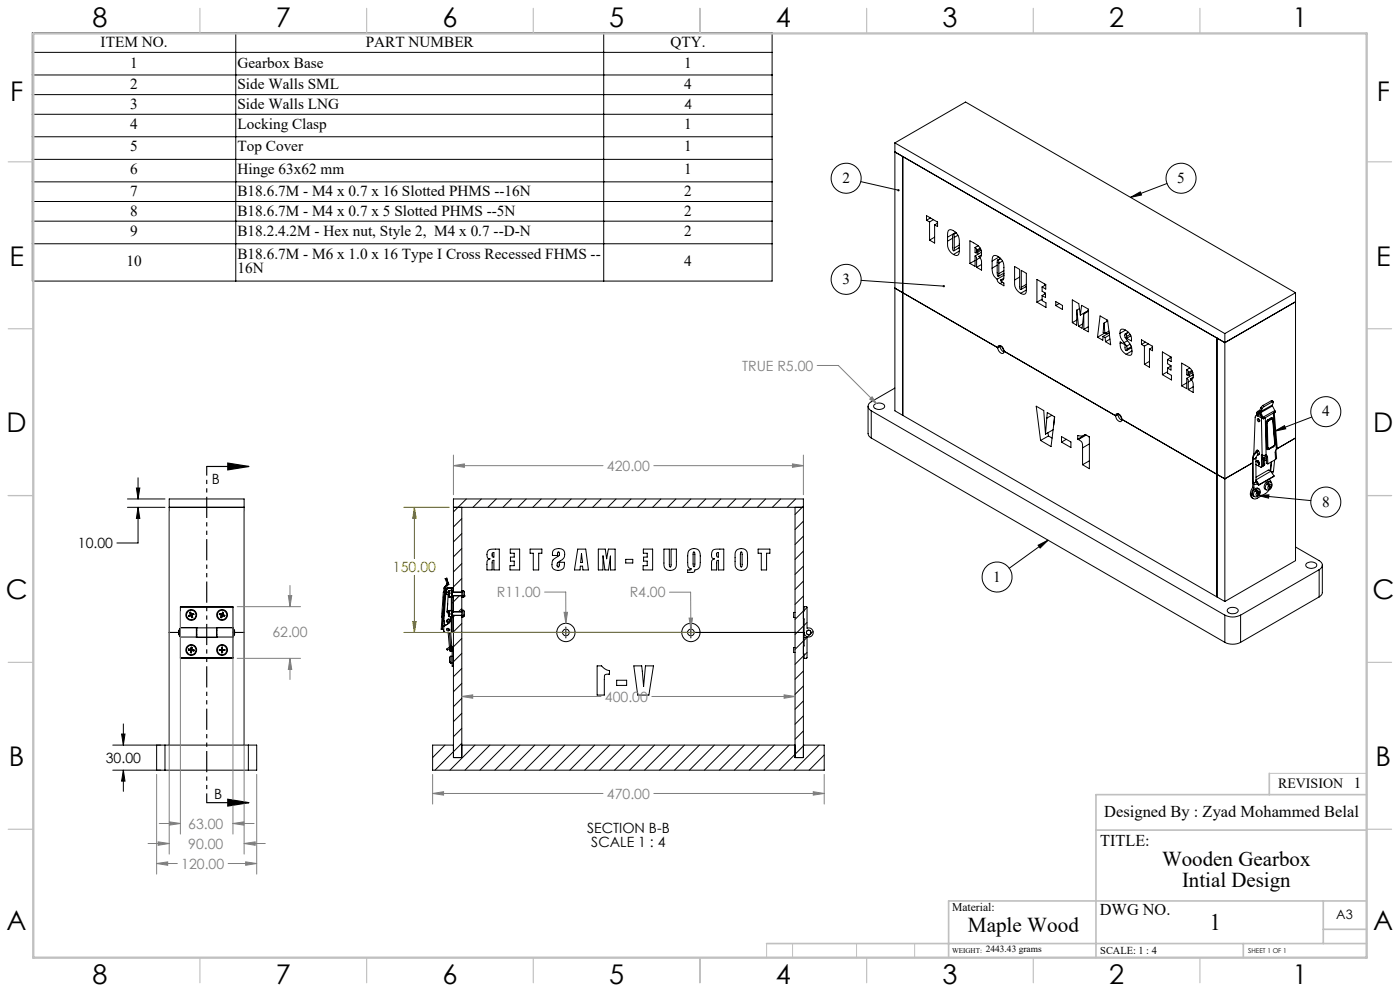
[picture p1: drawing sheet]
<svg xmlns="http://www.w3.org/2000/svg" width="420mm" height="297mm" viewBox="0 0 420 297" stroke-linecap="round" stroke-linejoin="round" font-family="sans-serif">
<g fill="none" stroke="#000" stroke-width=".3">
<path d="M9.7 9.8h221.9v74.4h-221.9zM9.7 15.7h221.9M70.7 9.8v74.4M181.1 9.8v74.4M9.7 22.5h221.9M9.7 28.4h221.9M9.7 34.3h221.9M9.7 41h221.9M9.7 47.8h221.9M9.7 54.5h221.9M258.2 54.4l11.3 2.6M268.5 42.8v80.3l99 57.2"/>
<path d="M268.5 42.8l99 57.2M268.5 42.8l21.2-12.2 99 57.1M339.2 59.2l2.9-1.7 .3 1zM350.1 55l-10.9 4.2M9.7 60.4h221.9M9.7 66.3h221.9M9.7 73.1h221.9M278 66l.9 .5M278 66v-1.4l3.3 2v1.3l-.9-.5M278.9 66.5v5.5M279.1 65.3l-1.1 .7M280 65.8l-1.1 .7"/>
<path d="M280.4 67.4v5.4l-1.5-.8M280.4 71.1l-1.5 .9M281.2 66.5v.4M281.3 66.9l-.9 .5M284.3 71.1a2.39 2.39 0 0 1 .5-2.2 3.3 3.3 0 0 1 3 4.2v1.2a2.42 2.42 0 0 1-.5 2.2l-1.3-.2M284.3 72.3a3.8 3.8 0 0 0 1.7 4M284.3 71.1v1.2M285.8 71.4l-1.5 .9M286 70.3l.3 .9M286 70.3l-.1-.1-.1 .7v3.7l.3 .6 .2-.9M286.3 71.2v3.1M286.6 69.7l-2.3 1.4"/>
<path d="M286.6 69.6v.2M286.8 69.7l-.9 .5M286.8 69.8l-.8 .5M287.4 70.5l-1.1 .7M287.7 74.3l.1 .2M287.8 74.2l-1.6 1M287.8 75.2l-1.8 1.1M287.8 73.4l-1.5 .9M292.5 76.7l.4 .4 .1 .7M292.5 74.2l.5 .8M292.5 74.2v1.5h.4l.1-.4M292.5 76.7v3.1l-1.5-.9"/>
<path d="M292.5 78.1l-1.5 .8M293 75v.3M293 77.8v2.3M293.3 73.6v.1M293.3 75.6v.6M293.4 73.7l-.9 .5M293.6 76.9l.8 1.2 .1 2.9-1.5-.9M293.6 76.9l.6 .1a3.2 3.2 0 0 0-2.1-4.2l-1.1-.6v6.7M294 77.3l-1 .5M294.1 74.4l-1.1 .6M294.2 74.6l-1.2 .7M294.3 75l-1.4 .8"/>
<path d="M294.4 76.4l-.8 .5M294.4 75.6l-1.9 1.1M294.5 79.3l-1.5 .8M297.6 78.2a1.23 1.23 0 0 1 .9-1.7 3.4 3.4 0 0 1 2.7 3.7l-.2 3.6-.8 .1M297.6 78.2v2.2M299.2 79.5l-1.6 .9M299.4 78l.2 .9M299.4 78h-.2v3.8v.7l.3 .3 .1-.8M299.6 78.9v3.1M299.7 77l-2.1 1.2M300 77.3v.2M300.1 77.5l-.8 .5"/>
<path d="M300.2 77.5l-.8 .5M300.7 78.2l-1.1 .7M258.3 84l24.8 1.8M268.5 86.4l30.8 17.8M297.6 80.4v.5a3.3 3.3 0 0 0 1.6 2.8M299.2 83.7l.2 .8 .6 .5M300.2 83.9l.1 .4 .9 .5v.9l-1.2-.7M300.7 84.6l-.7 .4M301.1 81.9l.1 .2M301.1 83.4l-.9 .5M301.2 81.9l-1.7 .9M301.2 82.5l-2 1.2"/>
<path d="M301.2 81.1l-1.6 .9M304.4 83.9v-4l1.5 .8v5.6l.3 .5 .2-.7M304.4 83.9v.7a3.4 3.4 0 0 0 1.8 3.3M305.9 83l-1.5 .9M306.4 86.1v-5.1l1.5 .9v4.6a1.21 1.21 0 0 1-.8 1.7l-.9-.3M307.8 85.9l.1 .2M307.9 85.8l-1.6 1M307.9 86.9l-1.7 1M307.9 85.2l-1.5 .9M312.6 88.6v1.5l1.2 .7v1.3l-2.7-1.5M312.6 86v1.3l1.1 .6v1.3l-1.1-.6M312.6 86l1.1 .6v-1.3l-2.6-1.6v6.9"/>
<path d="M312.6 89.7l-1.5 .9M313.4 85.1v.4M313.4 87.8v.3M313.7 88l-1.1 .6M313.7 85.4l-1.1 .6M316.7 90.4l2 1.1v1.2l-2-1.1zM317.7 91l-1 .6M323 93v4.5l-1.3-.8M323 93l.6 4.8M323 95.9l-1.3 .8M323.8 92.5l-.8 .5M324.1 94.4l-.5-3.4-1.9-1.1v6.8"/>
<path d="M324.1 94.4l.4-2.9 2 1.1v6.8l-1.3-.7M324.8 97.1l-1.2 .7M325.1 94.1l-.5 4.3-1-.6M325.1 94.1l.1 4.6M325.6 93.6v.2M326.5 92.8v.3l-2.4 1.3M326.5 97.9l-1.3 .8M326.5 93.3l-1.4 .8M331.2 96.8l.3 3.1M331.2 96.8l-.3 2.8 .6 .3M331.3 99.9l-2.1 1.2M331.8 99.8l.4 .2"/>
<path d="M332.1 95.9l-.1 .5M332.3 96.2l-1.1 .6M332.7 99.2l-1.2 .7M332.8 99.8l-1.9 1M336 99.9a3.7 3.7 0 0 0 1.2 2.8M337.6 99l-1.6 .9M337.7 99l-1.2-.4-.3 .2-.2 1.1M337.7 99a3.1 3.1 0 0 1 1.7 3.2l-1.4-.8M338.5 99.6l-1 .5M338.6 99.6l-.9 .5M367.5 100v80.3M388.7 90.4l-21.2 12.3"/>
<path d="M388.7 87.7v80.3l-21.2 12.3M388.7 87.7l-21.2 12.3M268.5 116.3l-7.1 4.1a1.44 1.44 0 0 0-1 1.4 1.44 1.44 0 0 0 1 1.3M299.3 104.2a1.47 1.47 0 0 0 1.7 1.6l.2-.5M299.3 104.2l.1-.3a.83 .83 0 0 1 .8-.3 .83 .83 0 0 1 .6 .6l.4 1.1M300 103.8l.4 1.1 .8 .6M300 103.8l-.7 .4M300.1 103.6l-.1 .2M300.5 103.8l.7 1.3M301.2 105.3l33.5 19.3M329.2 101.1l.8-6.4 2.3 1.3 .9 7.3-1.6-.9M330.9 100.8l-.1 1.1-1.6-.8"/>
<path d="M330.9 100.8l.6 .4M331.5 101.2l.1 1.2M332.8 100.4l-1.3 .8M333 101.6l-1.4 .8M336.1 102.9v-.4l1.4 .8 .1 1.5 .4 .3 .1-.5M336.1 102.9a3.2 3.2 0 0 0 1.8 3.3M336.4 102.7l-.3 .2M337.2 102.7l.8 1M337.7 100.1h-.1a1.08 1.08 0 0 0 .4 1.6 4 4 0 0 1 1.3 4.7h-.8l-.6-.2M337.7 100.1l.3 .7M338 103.7l.1 .9M338 100.8v.6"/>
<path d="M338.2 102.1l-1 .6M339 103.1l-1 .6M339.1 100.2l-1.1 .6M339.3 100.6l-1.3 .8M339.4 103.9l-1.3 .7M339.4 104.2l.1 .1M339.5 104.2l-1.5 .9M339.6 105.2l-1.7 1M342.4 103.2l.9 .5M342.4 103.2v-1.4l3.4 2v1.3l-1-.5M343.3 103.7v5.5M343.6 102.5l-1.2 .7"/>
<path d="M344.5 103l-1.2 .7M344.8 104.6v5.5l-1.5-.9M344.8 108.3l-1.5 .9M345.7 103.7v.4M345.8 104.1l-1 .5M350.3 110.3v1.5l1.1 .7v1.4l-2.7-1.6M350.3 107.7v1.3l1 .6v1.3l-1-.6M350.3 107.7l1.1 .7v-1.4l-2.7-1.5v6.8M350.3 111.4l-1.6 .9M351.1 106.9v.3M351.1 109.5v.3M351.3 109.7l-1 .6"/>
<path d="M351.4 107.1l-1.1 .6M356 113.4l.4 .4 .1 .7M356 110.8v1.5l.4 .1 .1-.4M356 110.8l.5 .8M356 113.4v3.1l-1.5-.9M356 114.8l-1.5 .8M356.5 111.6v.4M356.5 114.5v2.3M356.8 110.2v.1M356.8 112.2v.7M356.9 110.3l-.9 .5M357.1 113.5l.8 1.3 .1 2.8-1.5-.8"/>
<path d="M357.1 113.5l.6 .2a3.1 3.1 0 0 0-2.1-4.2l-1.1-.7v6.8M357.5 113.9l-1 .6M357.6 111l-1.1 .6M357.7 111.3l-1.2 .7M357.9 111.7l-1.5 .8M357.9 113.1l-.8 .4M357.9 112.3l-1.9 1.1M358 116l-1.5 .8M367.5 102.7l-2.4-1.4v77.6M367.5 102.7l-99-57.2 2.3 1.4v77.6M260.4 121.7v8.2a1.59 1.59 0 0 0 1 1.4M261.4 123.1l106.1 61.3"/>
<path d="M261.4 123.1v8.2M261.4 131.3l106.1 61.2M262.4 121.2a2.13 2.13 0 0 1 3 .5 1.84 1.84 0 0 1-2.8 .7 .71 .71 0 0 1-.2-1.2zM313.7 130.1l-.6-7.1-2.2-1.3 1.3 10.3M314 125.3l-.3 4.8M314 125.3l.2-1.7 2.2 1.4-1.1 8.8-3.1-1.8M314.4 129.7l.1 1M314.5 130.7l-2.3 1.3M314.5 130.7l1.1 .6M315.6 124.5l-1.6 .8M315.9 128.8l-2.2 1.3M316.3 124.9l-.2 2.4"/>
<path d="M318.5 130.8l2.8 1.7v1.6l-2.8-1.6zM319.9 131.7l-1.4 .8M323.3 131.6v-1.1a1.99 1.99 0 0 0 2.2-.3l1.3 .7v9.6l-2-1.2M323.3 131.6l.2 .1M323.5 131.7a2.02 2.02 0 0 1 1.3 2.5M324.8 134.2v5.1M325.6 130.2l-.4 .3M325.6 130.3l-2.3 1.3M325.9 130.4l-2.4 1.3M326.5 130.8l.3 .2M326.8 138.1l-2 1.2M326.8 133l-2 1.2"/>
<path d="M334.7 124.6a1.48 1.48 0 0 0 1.7 1.6l.2-.5M334.7 124.6a.65 .65 0 0 1 .5-.7 .65 .65 0 0 1 .7 .4l.5 .7 .2 .7M335.4 124.2l.4 1.1 .8 .6M335.4 124.2l-.7 .4M335.4 124v.2M335.8 124.2l.8 1.2M336.6 125.7l30.9 17.8 8.3-4.8M375.8 137.2l.1 .2M375.8 137.2h.1M375.8 137.2v7.1M375.9 137.4h.1M375.9 137.4l.6 .1 .3-.3v7.1"/>
<path d="M375.9 137.4l.1 7.1M376.8 135.5l-.7 .7-.3 1M376.8 135.5l.2 .1M376.8 135.5v-.4a.68 .68 0 0 1 .9 .3 .68 .68 0 0 1-.2 .9M377 123.7v.8M377 135.6a2.42 2.42 0 0 0-1.1 1.8M377 135.6l.4 .6M377.1 124.5l-.3 .1M377.2 134.9v.4M377.2 124.6a.45 .45 0 0 0-.5 0 .45 .45 0 0 0-.1 .5l-.5 11.1M377.2 123.4a.33 .33 0 0 0-.2 .3 .33 .33 0 0 0 .2 .3M377.2 124.6l1.2 .6"/>
<path d="M377.2 124l1 .6M377.2 123.4l.4 .2M377.2 124v.4M377.3 134.9v.3M377.3 136.4l-.4 .4a.65 .65 0 0 1-1 .6M377.3 139.5l.9 .5 .3-.2M377.4 138.7l.2 .4-.1 .4-.7-.4M377.4 138.1l-.4 .1M377.4 138.1l.4 .6M377.4 138.1v.1M377.4 136.2l-.1 .2M377.4 123.3l.4 .2"/>
<path d="M377.4 123.3l-.2 .1M377.4 123.3h.1M377.5 138.2l-.2 .1M377.5 135.1l-.7 .4M377.5 124.5l-.3 .1M377.5 125.5l-.3 .1 .3 .8M377.5 125.5l.4 .6-.1 .3h-.3M377.5 125.5l.4 .7M377.6 123.6v.3M377.6 123.9l-.4 .1M377.6 123.9l.6 .3M377.6 138.5l.2 .5-.4 .5"/>
<path d="M377.6 138.5l-.3-.3-.5 .2 .6 .3M377.6 138.5l-.2 .2M377.7 138.5h-.1M377.8 123.5l-.2 .1M377.8 123.5h.1M377.8 136.1h.1M377.8 136.1l-.5 .3M377.9 123.4l-.1 .1M377.9 135.9l-.5 .3M377.9 126.2l-.4 .2M377.9 123l.1 .7M377.9 123l.3 .3"/>
<path d="M377.9 123l-.5 .3M378 123.7l.6 1.4M378.2 123.3v.3M378.2 124.6l.3 .4M378.2 123.6l.7 1.5M378.2 123.6l-.2 .1M378.3 122.2l.3 .3M378.3 122.2l-.4 .8M378.3 124.5l-.1 .1M378.4 125.2l.2 .1M378.4 125.2l.2 11.1M378.4 136.5l.1 3.3"/>
<path d="M378.6 125.1v.2M378.6 122.5l-.4 .8M378.6 125.1l-.2 .1M378.6 136.3l1 .1M378.6 136.3l-.2 .2M378.6 125.3l.4 .2M378.7 136.4l-.3 .1M378.8 136.9l.4 .4M378.8 136.4v3.2M378.8 137.4l.1 .1M378.8 139.6l-.4 .4M378.8 139.6l-.3 .2"/>
<path d="M378.9 125.1l.1 .4M378.9 137.5l.2 .4M378.9 125.1h-.3M378.9 121.5l-.6 .7M378.9 121.5l.3 .3M379 125.5l.6-.3 .2 11.1M379.1 137.9l-.1 1.4M379.2 121.8l-.6 .7M379.2 137.3l.2 .4M379.2 137.3l-.3 .2M379.4 139.1l-.6 .6 .2-.4M379.4 137.7l-.3 .2"/>
<path d="M379.4 139.1l-.4 .2M379.4 137.7v1.4M379.6 136.4v.5M379.6 136.5a.46 .46 0 0 1 .7 .4M379.6 136.4v.1M379.8 136.4l.1 .4M379.8 126.8h.1M379.8 126.8l.2 7.5M379.8 136.3l-.2 .1M379.8 136.3l-.2 .2M379.9 136.7l-.8 .5M379.9 136.8l.4 .1"/>
<path d="M379.9 136.8l.1 2 .4 .2M379.9 137.2l-.5 .3M379.9 137.8l-.5 .3M379.9 126.8l.2 7.5M380 134.3a.39 .39 0 0 0 .2 .4 .39 .39 0 0 0 .4 0M380.1 134.3h-.1M380.1 134.3h.1M380.1 134.3a.32 .32 0 0 0 .2 .3 .32 .32 0 0 0 .3 0M380.2 126.7l-.3 .1M380.2 126.7l.2 7.5M380.3 136.9l.1 2.1M380.4 125.8l-.5 .5-.1 .5"/>
<path d="M380.4 125.8v.1M380.4 134.2l.3 .2M380.4 134.2h.1M380.4 134.2l-.3 .1M380.4 125.9l-.4 .4-.1 .5M380.4 125.9l.1 .3M380.5 126.2l-.3 .5M380.6 134.6v.1M380.7 134.4l-.1 .2M381.3 125.3a.4 .4 0 0 1 .4-.1 .4 .4 0 0 1 .3 .4M381.3 125.3l.1 .1M381.3 138.5l-.2 2.6"/>
<path d="M381.3 125.3l-.9 .5M381.4 120.1l.3-.1 .3 .4M381.4 125.4l.1 .2M381.4 125.4h.4l.1 .3M381.4 120.1l.3 .3M381.4 120.1l-2.5 1.4M381.4 125.4l-1 .5M381.5 125.6l.3 .2M381.5 125.6l-1 .6M381.5 138.4l-.3 2.8M381.7 120.4h.4l-.4 1M381.7 121.4v.3"/>
<path d="M381.7 121.4l-3.5 1.9M381.7 120.4l-2.5 1.4M381.7 121.7l.7 1.3M381.7 121.7l-3.5 1.9M381.8 125.8l.6 7.3M381.9 125.7l-.1 .1M381.9 125.7l.6 7.2M382 125.6l-.1 .1M382 125.6l.6 7.2M382 133.9l-1.4 .8M382 133.8v.1M382 133.8l-1.4 .8"/>
<path d="M382.1 133.6l-.1 .2M382.1 133.6l-1.4 .8M382.3 123.7l.7 10.8M382.4 137.9l-.3 3.2M382.4 133.1l-.3 .5M382.4 129.2l2.9-1.6 .4 .9zM382.4 123l.2 .5M382.4 123l-3.5 2.1M382.5 132.9l-.1 .2M382.5 132.9h.1M382.5 132.9l-.1 .6-.4 .3M382.6 132.9l-.2 .6-.4 .4"/>
<path d="M382.6 132.8l-.1 .1M382.6 132.9h-.1M382.6 132.8v.1M382.6 123.5l-3.6 2M382.6 123.5l-.6 .3 .9 10.8M382.8 134.9l.2 2.4M383 137.3l-.3 .3M383 137.3l-.3 .2M383 134.5l-.1 .1M383 134.5h.1M383.1 134.5l-.5 1 .1 2.2-2.3 1.3M383.1 134.5l-.2 .1"/>
<path d="M388.7 131.3l-5.6 3.2M393.5 125l-11.1 4.2M38.2 152h11.3M38.2 149.5h11.3M40.9 146.3h1l-.5 3.2zM41.4 152l.5 3.4h-1zM41.4 152v10.7h-6.3M41.4 143.2v6.3M50.8 152h22.4M136 152h105M138.5 159.9l-2.5 2.5M138.5 155.4l-2.5 2.5"/>
<path d="M138.5 152v25M139.9 149.5l-3.9 3.9M144.4 149.5l-2.5 2.5M148.9 149.5l-2.5 2.5M153.4 149.5l-2.5 2.5M157.9 149.5l-2.5 2.5M162.3 149.5l-2.5 2.5M166.8 149.5l-2.4 2.5M171.3 149.5l-2.5 2.5M175.8 149.5l-2.5 2.5M180.3 149.5l-2.5 2.5M184.8 149.5l-2.5 2.5"/>
<path d="M189.3 149.5l-2.5 2.5M193.8 149.5l-2.5 2.5M198.3 149.5l-2.5 2.5M202.8 149.5l-2.5 2.5M207.3 149.5l-2.5 2.5M211.7 149.5l-2.5 2.5M216.3 149.5l-2.6 2.5M220.7 149.5l-2.5 2.5M225.2 149.5l-2.5 2.5M229.7 149.5l-2.5 2.5M234.2 149.5l-2.5 2.5M238.5 152v75h2.5v-77.5h-105v28"/>
<path d="M238.7 149.5l-2.5 2.5M241 151.7l-2.5 2.5M241 156.2l-2.5 2.5M375.1 148.1l.1 .7 .8 .6M375.1 148.1l.4 .2M375.8 144.3l.4 .7M375.8 146l-.5 1.1-.2 1M375.8 144.3l.2 .2M375.8 146l.4 .2M375.8 144.5v1.5M376 144.5l.2 .6M376.2 146.2l-.6 1-.1 1.1"/>
<path d="M376.2 145v1.2M376.8 144.3h.1M376.8 144.3l-.3 .3-.5-.1M376.8 143.9l1 1.3M376.8 144.5l.7 .9M376.9 146.8l.4 .4M376.9 146.8l-.3 .4 .4 .4M376.9 146.8l.7 1.5M377 147.6l-.2 .8 .6 .1M377 147.6l.4 .9M377.2 145l-.3 .2-.7-.2M377.3 147.2l.6 .2-.1 .8"/>
<path d="M377.3 147.2l.5 1M377.4 148.5l3.3-.2-.1 1zM377.4 148.5l15.9 1.5M377.4 148.5a.59 .59 0 0 1-.4 .5 .59 .59 0 0 1-.7-.2M377.6 146.5l.5 .7-.3 1.1M377.6 148.3l-.2 .3M377.6 146.5a1.43 1.43 0 0 0-1.6 .4 1.43 1.43 0 0 0-.1 1.7l.4 .2M377.6 146.5a1.56 1.56 0 0 0-1.3 2.3M377.8 148.2l-.2 .1M377.8 145.2l-.3 .2M380.1 144.4l.5-.2 .6 .3a1.56 1.56 0 0 0-1.3 2.3 1.22 1.22 0 0 1-.1-2.2zM380.5 144.8l.4 .4"/>
<path d="M380.5 144.8l-.3 .3 .3 .5M380.5 144.8l.7 1.5M380.5 145.6l-.1 .8 .6 .1M380.5 145.6l.5 .9M380.6 143.6h.1M380.6 143.6l.6 .5 .2 .5M380.7 143.6l.1 .1M380.7 146.8l-1.1 1.2-2.4 1.3a1.07 1.07 0 0 1-1.2 .1 1.07 1.07 0 0 1-.5-1.1M380.9 145.2l.5 .1-.1 .8M380.9 145.2l.4 .9M381 146.5a.62 .62 0 0 1-.5 .5 .62 .62 0 0 1-.6-.2M381.2 146.3l-.2 .2"/>
<path d="M381.2 144.5l.4 .7-.3 1.1M381.2 141.2l-.7-.3-3.7 2.1M381.2 141.2l1 1.5M381.2 141.2l-4.4 2.6M381.3 146.1l-.1 .2M382.1 141.1l-.4 .9M382.1 141.1l-.2 .2h-.7M382.2 142.7l-4.4 2.5M382.2 142.7l-4.7 2.7M133 177.5h.1M133 177.4v.1M133.1 177.4l-.7 11.2h.3"/>
<path d="M133.1 177.3l-.1 .1M133.1 177.3v.1M133.2 176.2h.1M133.3 178.6l-.4 .4M133.3 176l-.2 1.4M133.3 177.9h.1M133.3 176l-.1 .2M133.3 177.9h.2M133.3 177.9l-.4 6.5M133.3 176h.1M133.5 177.8l-.2 .1M133.5 177.8v.1"/>
<path d="M133.5 177.8h.1M133.5 177.9l-.5 6.5M133.6 173.5l.5 1.6M133.6 173.5h.1M133.6 176.4h.1M133.6 176.4h.2M133.6 176.4l-.1 1.4M133.6 176.3v.1M133.6 176.4l-.7 9.7M133.8 176.4h.1M133.8 176.4l-.6 9.7M133.9 173.3l.6 1.4"/>
<path d="M133.9 173.3h.1M133.9 173.3l-.3 .2M133.9 173.3l.5 1.4M134 173.5l-.3 .2M134 176.6h.1M134 176.6v1.5h.4l-.2 5.3M134.1 175.1h.1M134.1 175.1l-.8 .9M134.1 175v.1M134.4 176.2l-.4 .4M134.4 176.2h.1M134.4 176.2l-.6 .2"/>
<path d="M134.4 176.2h1M134.4 174.7v.5l-.8 1.2M134.4 174.7h.1M134.5 175.1h.1M134.5 174.7v.4M134.7 177.4l.1 .4M134.7 177.4v.9M134.7 178.3l.1 .4M134.7 178.3v.6M134.7 178.9h.9M134.7 177.2v.2M134.7 177.5h-.2v1h.2"/>
<path d="M134.7 177.1l-.3 .2 .1 .4-.1-.3M134.8 177.8l-.1 .5M134.8 177.1l-.1 .1M134.8 177.8h.8M134.8 177.1l-.1 .3M134.8 177.1h.8M134.8 178.7h.8M134.8 178.7l-.1 .2M135.4 176.2h.2M135.4 176.2h.1M135.4 176.2v.9M135.4 179v3.9"/>
<path d="M135.6 177.8v.5M135.6 177.1v.1M135.6 177.1v.3M135.6 178.7v.2M135.6 177.4v.4M135.6 177.4v.9M135.6 178.3v.4M135.6 178.3v.6M135.6 176.2h.4M135.6 176.2v.9M135.6 178.9v4.1M135.6 177.5h2.9"/>
<path d="M135.6 178.5h2.9M135.6 177.4h2.9M135.6 178.6h2.9M136 178.5v4.9M137.8 178.6l-2.2 2.2M138.5 173.4l-2.5 2.5M138.5 168.9l-2.5 2.5M138.5 164.4l-2.5 2.5M138.5 177v2M138.5 177h.4M138.5 179h.4M138.5 179v3.9"/>
<path d="M138.9 177l.4 .3v1.1M138.9 177v2M139.3 178.6l-.4 .4M139.3 178.4l-.2 .5 .2-.3M139.3 178.6h.1M139.3 178.4v.2M146.5 165l.9-.4h2.4v6.2h-1.6v-2.9l-.5 .1-.1 .4v2.4h-1.5v-2.1a1 1 0 0 1 .9-1.2h-.2a1.59 1.59 0 0 1-.3-2.5zM147.8 165.7l.4-.1v1.4l-.5-.2zM153.1 164.6h2.8v6.2h-2.9v-1.3h1.3v-1.3h-1.2v-1.2h1.2v-1.2h-1.2zM159 164.6h3.6v1.2h-1v5h-1.6v-5h-1zM166 164.9a1.94 1.94 0 0 1 2.1-.5 1.94 1.94 0 0 1 1.3 1.8 2.17 2.17 0 0 1-1.7 2.1 1.18 1.18 0 0 0-.4 1.6l.4-.2 .1-1.2h1.5a1.95 1.95 0 0 1-1.3 2.4 1.95 1.95 0 0 1-2.4-1.3 2.81 2.81 0 0 1 2-3l.3-.4-.3-.8-.3 .1v1h-1.6zM173.3 164.6h2.4l.8 6.2h-1.6l-.1-1.1h-.7l-.1 1.1h-1.7z"/>
<path d="M174.4 165.9l.4 2.7h-.6zM179.5 164.6h2.1l.4 2.9 .5-2.9h2v6.2h-1.3l-.1-4.2-.5 4.2h-1.1l-.6-4.2v4.2h-1.4zM187.7 167.6h2.1v1.1h-2.1zM193 164.6h2.8v6.2h-2.9v-1.3h1.3v-1.3h-1.1v-1.2h1.1v-1.2h-1.2zM199.2 164.6h1.6v4.6v.6l.3 .1 .2-.4v-4.9h1.6v3.7a1.95 1.95 0 0 1-1.6 2.7 1.95 1.95 0 0 1-2.1-2.3zM206.6 165.1a1.96 1.96 0 0 1 2.3-.6 1.96 1.96 0 0 1 1.2 2.1l-.1 2.4a1.57 1.57 0 0 1-1.5 1.8l-.3 .6-1.9 .2v-.8h.9l.2-.3a1.37 1.37 0 0 1-1.1-1.9v-2.5zM208 165.5l.4 .1 .1 .5v2.9l-.3 .9-.2-.2-.1-.7zM213.9 164.9l.7-.3h2.5v6.2h-1.6v-2.9l-.5 .3v2.6h-1.5v-2.7l.8-.6a.91 .91 0 0 1-.8-1.3zM215.1 165.7l.4-.1v1.4h-.2a.71 .71 0 0 1-.3-1.1zM221 164.8a1.91 1.91 0 0 1 2-.3 1.91 1.91 0 0 1 1.2 1.7l.1 2.5a1.89 1.89 0 0 1-1.6 2.3 1.89 1.89 0 0 1-2.2-1.8l.1-3.5zM222.2 165.5h.4v.6v3.5l-.2 .3-.2-.1-.1-.8zM227.4 164.6h3.6v1.2h-1v5h-1.6v-5h-1z"/>
<path d="M241 165.2l-2.5 2.5M241 174.2l-2.5 2.5M241 178.6l-2.5 2.5M241 169.7l-2.5 2.5M241 160.7l-2.5 2.5M311.4 163.4l3-1.5-2.4 2.3zM314.4 161.9l-11.6 8.4M388.7 163.9l7 4.1a1.44 1.44 0 0 1 1 1.4 1.44 1.44 0 0 1-1 1.3M392 168.8a2.17 2.17 0 0 1 3 .5 1.84 1.84 0 0 1-2.8 .8 .73 .73 0 0 1-.2-1.3zM395.7 170.7l-23.5 13.7M395.7 170.7v8.2M395.7 178.9l-23.5 13.6"/>
<path d="M396.7 169.4v8.1a1.59 1.59 0 0 1-1 1.4M50.8 189.5h2.8M53.7 188.9v1.3M53.7 190.2h.2M53.7 188.9h.2M54 189.6l.1 1.1M54 189.5v.1M54 188.6v2M54 189.5h.1M54 189.6h.1M54.1 182v-.2h15.8v.2M54.1 190.9v-2.7h4.8v2.7"/>
<path d="M54.1 188.4l-.1 1.1M54.1 197.1v.2h15.8v-.2M54.1 190.9h4.8M54.1 182h15.8M54.1 182v6.1l5 .1M54.1 190.9v6.2M54.1 197.1h15.8M56.6 194.8l.6 .1M56.6 194.8l.7 .1M56.6 184.5l.1 .2M56.6 194.5v.3M56.6 194.5l.7 .1"/>
<path d="M56.6 194.5l.7 .2M56.9 183.6l.3 .6M56.9 183.6l.4 .7M57.1 195.6h.3M57.2 183.5l.2 .6M57.2 183.5l-.3 .1M57.2 184.2l-.6 .3M57.2 184.2l.1 .1M57.2 183.5l.2 .7M57.2 194.9l-.1 .7M57.3 194.6v.1M57.3 194.9h-.1"/>
<path d="M57.3 194.9l-.2 .7M57.3 194.9h.1M57.3 184.5l-.6 .2M57.3 184.5l.3 .6M57.3 184.3v.1M57.3 194.7v.2M57.3 194.7h.2M57.3 184.4l-.6 .3M57.3 184.4v.1M57.3 184.4l.3 .7M57.4 194h.2M57.4 194l-.1 .6"/>
<path d="M57.4 194l-.1 .7M57.4 184.2l-.8 .3M57.4 184.2l.1 .1M57.4 194.9l.1 .1M57.4 194.9v.7M57.4 194.9l.8 .2M57.4 184.1v.1M57.5 194.7l.7 .1M57.5 184.3l.1 .1M57.5 184.3l.3 .7M57.5 184.3l-.2 .1M57.5 195l.7 .1"/>
<path d="M57.5 195l-.1 .6M57.5 194.7h.1M57.6 184.4l.2 .6M57.6 194l-.1 .7M57.6 194l-.2 .9M57.8 185l-.2 .1M58.1 183.9l.1 .2M58.1 183.9l-.7 .2M58.1 183.9l-.7 .3M58.2 184.1l-.6 .3M58.2 184.1l-.7 .2M58.2 194.8v.3"/>
<path d="M58.9 190.2h.2M58.9 188.9h.2M58.9 190.9h6.2M59.1 188.2v2.7h5.8v-2.7M59.1 188.2h5.8M64.9 190.2h.2M64.9 188.9h.2M65.1 190.9v-2.7h4.8v2.7M65.1 190.9h4.8M65.8 184.1l.7 .3M65.8 194.7v.3M65.8 194.7h.8"/>
<path d="M65.9 183.9l-.1 .2M65.9 183.9l.6 .2M65.9 183.9l.7 .3M66.2 185l.3 .1M66.5 184.4l-.3 .6M66.5 194v.7M66.5 194l.1 .7M66.5 194.7h-.7M66.5 194.9l-.7 .1M66.5 194.9v.7M66.5 194.7h.1M66.5 184.1l.1 .1"/>
<path d="M66.5 184.4h.1M66.5 184.4h.2M66.6 194.7h.1M66.6 194.9h.1M66.6 184.2l-.1 .2M66.6 184.2l.1 .1M66.6 194.9l-.8 .1M66.6 194.9h-.1M66.6 194.7v.2M66.6 194.9l-.1 .7M66.7 184.4l-.2 .7M66.7 184.4v.1"/>
<path d="M66.7 184.4l.6 .3M66.7 184.5l-.2 .6M66.7 184.5l.6 .2M66.7 184.3l.8 .1M66.7 184.3v.1M66.7 194.9h.1M66.7 194.9l.1 .7M66.7 194.7v.2M66.7 194.9h.8M66.7 194.7h.8M66.7 194v.7M66.7 194h-.2"/>
<path d="M66.7 194.7h.1M66.8 183.5l.2 .1M66.8 183.5l-.3 .6M66.8 183.5l-.2 .7M66.8 194.9v.7M66.8 195.6h-.3M66.8 184.2l.7 .2M66.8 184.2l-.1 .1M67 183.6l-.2 .6M67 183.6l-.3 .7M67.5 184.4l-.2 .3M67.5 194.7v.2"/>
<path d="M67.5 194.9h-.7M67.5 194.7h-.8M69.9 188.4l.1 1.1M69.9 182v6.1l-5 .1M69.9 190.9v6.2M69.9 189.5h.1M69.9 189.6h.1M70 189.6l-.1 1.1M70 189.5v.1M70 188.6v2M70.1 190.2h.2M70.1 188.9h.2"/>
<path d="M70.3 188.9v1.3M70.4 189.5h2.8M132.7 188.6h.1M132.8 188.1l-.4 .4M132.9 184.4l.1 .1M132.9 186.1l-.2 2.5M132.9 184.4h.1M132.9 186.1h.3M133 183.4l-.4 .4M133 184.5h.1M133 184.5l-.3 4.1M133 184.4v.1"/>
<path d="M133.1 187.7v1.4l.3 .4 2 .1M133.1 187.7h.1M133.2 189.2l.2 .3M133.2 186.1l.2 .1-.1 1.2M133.3 187.4l-.2 .3M133.3 187.4h.1M134 188.7a.39 .39 0 0 1 .4-.4 .39 .39 0 0 1 .4 .4M134 186l.1 .4 .4 .2M134 188.7v.1M134.2 186.2v.3M134.2 183.4l.3 .4M134.2 183.4h.1"/>
<path d="M134.2 186.2v.1M134.2 186.3l.4 .3M134.3 180.9l-.1 2.5M134.4 189.6l.4 4.4M134.5 186.6h.3l-.3 .1M134.5 186.6v.1M134.6 186.6h.1M134.6 189v.1M134.7 184.4l.1 .4M134.7 183.5l.1 .5M134.7 183.5v.9M134.7 183l.1 .1"/>
<path d="M134.7 183v.5M134.7 183.4h-.2v1h.2M134.7 183h.9M134.7 188.8h.1M134.7 188.7v.1M134.8 183.1l-.1 .4M134.8 184.8h.8M134.8 184l-.1 .4M134.8 184h.8M134.8 183.1h.8M134.8 189.6l.4 4.1M134.9 194.4v.5"/>
<path d="M134.9 198.1l.1 .5 .3 .1M134.9 198.1l.2 .5-.2-.3M134.9 186l-.5 .5M134.9 194.9l.4 .3M134.9 194.8l.4 .4M134.9 194.8h.1M134.9 186.2v.3M134.9 186.1a.37 .37 0 0 0-.4-.3 .37 .37 0 0 0-.3 .4M134.9 186.1a.37 .37 0 0 1-.3 .4 .37 .37 0 0 1-.4-.3M134.9 186.2l-.3 .4M134.9 186.2h.1M135.1 185.9a.57 .57 0 0 0-1-.2 .57 .57 0 0 0 .4 1"/>
<path d="M135.1 184.8a2.07 2.07 0 0 1-1.8 2.6M135.2 185.3l-.3 1.2-.7 .6-.9 .3M135.2 194.1v.3M135.2 189.6l.3 4.1M135.3 196.7l-.4 .3v1.1M135.3 194.1l-1.1 .7-.2-.3 1-.7a.64 .64 0 0 1 1 .5M135.3 194.1l.3 .1v5.5h.4M135.3 194.1h.2M135.3 196.7v2M135.3 198.7h.3M135.3 196.7h.3M135.4 184.8v4.8"/>
<path d="M135.4 194.4l-.5 .5M135.6 195l-.3 .2M135.6 189.5h.2M135.6 183.1v.4M135.6 184v.4M135.6 194.2v.5M135.6 194.8v.2M135.6 189.5l-.2 .1M135.6 184.4v.4M135.6 183.5v.5M135.6 183.5v.9M135.6 184.4v5.1"/>
<path d="M135.6 183v.1M135.6 183v.5M135.6 189.5h33.2M135.6 183.4h2.9M135.6 184.4h2.9M135.6 183.3h2.9M135.6 184.5h2.9M135.6 184.7v.1M135.9 194l-.3 .2M136 184.4v42.6h2.5v-42.1M136.4 184.5l-.8 .7M138.5 195.8l-2.9 2.9"/>
<path d="M138.5 191.3l-2.5 2.5M138.5 186.9l-2.7 2.6M138.5 182.4l-.9 .9M138.5 182.9v2M138.5 182.9h.4M138.5 184.9h.4M138.9 182.9l.4 .2v1.1M138.9 182.9v2M139.3 184.2l-.1 .5-.3 .2M139.3 184.2l-.2 .5 .2-.3M168.8 189.5a1.01 1.01 0 0 0 1 1.1 1.01 1.01 0 0 0 1-1.1M168.8 189.5a1.01 1.01 0 0 1 1-.9 1.01 1.01 0 0 1 1 .9"/>
<path d="M169.1 189.5h1.3M169.8 187.9v.4M169.8 188.9v1.3M169.8 190.8v.4M170.8 189.5h35.5M179.1 199.6h1.4a3.7 3.7 0 0 0 2.3 1.4v1l-.8 .1a.61 .61 0 0 0-.7 .8v5.4h-2.2zM190.1 199.6h2.4l.6 6.2 .5-6.2h2.4l-1.3 8.7h-3.4zM206.3 189.5a1.01 1.01 0 0 0 1 1.1 1.01 1.01 0 0 0 1-1.1M206.3 189.5a1.01 1.01 0 0 1 1-.9 1.01 1.01 0 0 1 1 .9M206.6 189.5h1.3M207.3 187.9v.4M207.3 188.9v1.3"/>
<path d="M207.3 190.8v.4M208.3 189.5h32.7M238.5 185.6l2.7-2.5v-1.3h.8l.1 6.5a1.37 1.37 0 0 1 1.8 .9 1.37 1.37 0 0 1-1.1 1.7 1.37 1.37 0 0 1-1.6-1.4M238.5 183.5h-.4v1.6h.4M238.5 194.1h-.4v1.4h.4M241 196.6l-2.5 2.5M241 192.1l-2.5 2.5M241 187.6l-2.5 2.5M241 185.5h.2v8.1h-.2M241.2 191.1h.9l-.9 .8M242.1 190.8l-.1 6.5h-.8v-1.3h-.2M242.1 182.1l-.9 .8"/>
<path d="M242.1 195.5l-.9 .9M242.1 186.5l-.9 .9M243.9 189.2l-1.6 1.7M367.5 184.4a5.2 5.2 0 0 0 4.7 0M367.5 192.5a5.2 5.2 0 0 0 4.7 0M367.5 184.4v8.1M368.4 182.5a2.2 2.2 0 0 1 3.1 .4 1.86 1.86 0 0 1-1.7 1 1.86 1.86 0 0 1-1.6-1zM372.2 184.4v8.1M36.5 220h1l-.5 3.3zM37 217v6.3M138.5 218.3l-2.5 2.5M138.5 213.8l-2.5 2.5"/>
<path d="M138.5 209.3l-2.5 2.5M138.5 204.8l-2.5 2.5M138.5 200.3l-2.5 2.5M185 203.9h3v1.5h-3zM241 205.6l-2.5 2.5M241 219.1l-2.5 2.5M241 214.6l-2.5 2.5M241 210.1l-2.5 2.5M241 201.1l-2.5 2.5M33.8 230.8h14.4M33.8 223.3h14.4M37 230.8l.5 3.3h-1z"/>
<path d="M37 230.8v6.4M49.5 223.3h-2.5v7.5h2.5M49.5 223.3v7.5M49.5 230.8h25M49.5 223.3h25M50.8 223.3v-73.8h22.4v73.8M74.5 223.3h2.5v7.5h-2.5M74.5 223.3v7.5M133.5 223.3l-3.7 3.7M136 223.3h-6.2v7.5h117.5v-7.5h-6.3M138.5 222.8l-8 8M138.5 223.3h100"/>
<path d="M142.5 223.3l-7.5 7.5M147 223.3l-7.5 7.5M151.5 223.3l-7.5 7.5M156 223.3l-7.6 7.5M160.4 223.3l-7.4 7.5M164.9 223.3l-7.5 7.5M169.4 223.3l-7.5 7.5M173.9 223.3l-7.5 7.5M178.4 223.3l-7.5 7.5M182.9 223.3l-7.5 7.5M187.4 223.3l-7.5 7.5M191.9 223.3l-7.5 7.5"/>
<path d="M196.4 223.3l-7.5 7.5M200.9 223.3l-7.5 7.5M205.4 223.3l-7.6 7.5M209.8 223.3l-7.4 7.5M214.3 223.3l-7.5 7.5M218.8 223.3l-7.5 7.5M223.3 223.3l-7.5 7.5M227.8 223.3l-7.5 7.5M232.3 223.3l-7.5 7.5M236.8 223.3l-7.5 7.5M241.3 223.3l-7.5 7.5M245.7 223.3l-7.4 7.5"/>
<path d="M247.3 226.3l-4.6 4.5M247.3 230.8h-.1"/>
<circle cx="253.8" cy="53.4" r="4.5"/>
<circle cx="354.3" cy="53.4" r="4.5"/>
<circle cx="253.8" cy="83.7" r="4.5"/>
<circle cx="397.7" cy="123.4" r="4.5"/>
<circle cx="397.7" cy="150.5" r="4.5"/>
<circle cx="299.1" cy="172.9" r="4.5"/>
<circle cx="57.4" cy="184.3" r="1.63"/>
<circle cx="57.4" cy="194.8" r="1.63"/>
<circle cx="57.4" cy="194.8" r="1.42"/>
<circle cx="57.4" cy="184.3" r="1.41"/>
<circle cx="66.6" cy="184.3" r="1.41"/>
<circle cx="66.6" cy="184.3" r="1.62"/>
<circle cx="66.6" cy="194.8" r="1.62"/>
<circle cx="66.6" cy="194.8" r="1.41"/>
<circle cx="134.4" cy="188.7" r=".35"/>
<circle cx="135.3" cy="194.8" r=".37"/>
<circle cx="169.8" cy="189.5" r="2.75"/>
<circle cx="207.3" cy="189.5" r="2.75"/>
<circle cx="242.6" cy="189.5" r=".69"/>
</g>
<path d="M62 139.8h12.7M68.3 138.8l6.4 1-6.4 1zM68.3 239.5l6.4 1.1-6.4 1zM62 240.6h12.7" fill="none" stroke="#000" stroke-width=".35"/>
<path d="M121.1 152h13.7M124.3 152l.5 3.4h-1zM124.3 152v15.4M124.3 172.4v17.1M121.1 189.5h87.4M123.8 186.3h1l-.5 3.2z" fill="none" stroke="#808000" stroke-width=".3"/>
<g fill="none" stroke="#808080" stroke-width=".3">
<path d="M245.1 109.5h6.4l11.4 11.4M261.6 118.9l1.3 2-2-1.3zM136 139.6l3.3-.6v1zM136 136.4v11.9M136 139.6h44.9M196.1 139.6h44.9M237.7 139l3.3 .6-3.3 .4zM241 136.4v11.9M50.8 153.3v102.7M73.2 153.3v102.7M86.5 178.5h1l-.5 3.3zM87 175.5v6.3"/>
<path d="M163.4 177.4h6.3l.1 9.4M200.8 177.5h6.4l.1 11.1M54.1 183.3v66.7M69.9 183.3v66.7M71.2 197.3h19M71.2 181.8h19M87 197.3l.5 3.3h-1zM87 197.3v6.4M169.2 183.5h1.1l-.5 3.3zM206.7 185.2h1.1l-.5 3.4zM138.5 208.7l3.3-.5v1.1zM138.5 208.7h41.8"/>
<path d="M195.5 208.7h43M235.2 208.2l3.3 .5-3.3 .6zM47 232.1v29.9M77 232.1v29.9M129.8 237.8l3.3-.5v1zM129.8 232.1v8.9M129.8 237.8h51.1M196.1 237.8h51.2M244 237.3l3.3 .5-3.3 .5zM247.3 232.1v8.9M44.4 252.8h6.4M47 258.8l3.3-.5v1z"/>
<path d="M47 258.8h6.2M47.4 252.3l3.4 .5-3.4 .5zM47.8 246.8h6.3M50.8 246.3l3.3 .5-3.3 .5zM68.4 258.8h8.6M69.9 246.8l3.3-.5v1zM69.9 246.8h6.3M73.2 252.8l3.4-.5v1zM73.2 252.8h6.4M73.7 258.3l3.3 .5-3.3 .5z"/>
</g>
<path d="M62 139.8v100.7" fill="none" stroke="#000" stroke-width=".35" stroke-dasharray="6.3 1.3 1.3 1.3 1.3 1.3" stroke-dashoffset="3.6" stroke-linecap="butt"/>
<path d="M380.8 231.8h29.2M230 282.8v4.2M237.8 282.8v4.2M257 282.8v4.2M274.4 282.8v4.2" fill="none" stroke="#c0c0c0" stroke-width=".3"/>
<g fill="none" stroke="#c0c0c0" stroke-width=".35">
<path d="M60 2.5v7.5M110 2.5v7.5M160 2.5v7.5M210 2.5v7.5M260 2.5v7.5M310 2.5v7.5M360 2.5v7.5M2.5 48.5h7.5M410 48.5h7.5M2.5 98.5h7.5M410 98.5h7.5M2.5 148.5h7.5"/>
<path d="M410 148.5h7.5M2.5 198.5h7.5M410 198.5h7.5M2.5 248.5h7.5M410 248.5h7.5M60 287v7.5M110 287v7.5M160 287v7.5M210 287v7.5M260 287v7.5M310 287v7.5M360 287v7.5"/>
</g>
<path d="M380.8 231.8v6.4M410 238.2h-81.2v48.8M328.8 248.8h81.2M397 270v12.8M397 278.5h13M410 270h-125.4v17M230 282.8h180M373 282.8v4.2" fill="none" stroke="#c0c0c0" stroke-width=".5"/>
<path d="M10 10h400v277h-400z" fill="none" stroke="#c0c0c0" stroke-width=".7"/>
<g fill="#000">
<path d="M339.2 59.2l2.9-1.7 .3 1zM382.4 129.2l2.9-1.6 .4 .9zM377.4 148.5l3.3-.2-.1 1zM311.4 163.4l3-1.5-2.4 2.3zM282.9 85.5a.35 .35 0 0 0 .1 .5 .35 .35 0 0 0 .5-.2h-.4h.4l-.1-.3zM269.3 56.8v.5h.5l.1-.2-.4-.1 .4 .1-.1-.3zM37 230.8l.5 3.3h-1zM36.5 220h1l-.5 3.3zM41.4 152l.5 3.4h-1zM40.9 146.3h1l-.5 3.2z"/>
<path d="M68.3 138.8l6.4 1-6.4 1zM68.3 239.5l6.4 1.1-6.4 1z"/>
</g>
<path d="M123.8 186.3h1l-.5 3.2zM124.3 152l.5 3.4h-1z" fill="#808000"/>
<path d="M261.6 118.9l-.7 .7 2 1.3zM47.4 252.3l3.4 .5-3.4 .5zM73.2 252.8l3.4-.5v1zM47 258.8l3.3-.5v1zM73.7 258.3l3.3 .5-3.3 .5zM87 197.3l.5 3.3h-1zM86.5 178.5h1l-.5 3.3zM69.9 246.8l3.3-.5v1zM50.8 246.3l3.3 .5-3.3 .5zM136 139.6l3.3-.6v1zM237.7 139l3.3 .6-3.3 .4zM129.8 237.8l3.3-.5v1zM244 237.3l3.3 .5-3.3 .5zM169.2 183.5l.6 3.3 .5-3.3zM206.7 185.2l.6 3.4 .5-3.4zM138.5 208.7l3.3-.5v1.1zM235.2 208.2l3.3 .5-3.3 .6z" fill="#808080"/>
<g font-size="8.1">
<text x="27.8" y="8">8</text>
<text x="82.8" y="8">7</text>
<text x="132.8" y="8">6</text>
<text x="182.8" y="8">5</text>
<text x="232.8" y="8">4</text>
<text x="282.8" y="8">3</text>
<text x="332.8" y="8">2</text>
<text x="387.8" y="8">1</text>
<text x="3" y="30.4">F</text>
<text x="413" y="30.4">F</text>
<text x="2.8" y="79.6">E</text>
<text x="412.8" y="79.6">E</text>
<text x="2" y="129.6">D</text>
<text x="412" y="129.6">D</text>
<text x="1.7" y="179.6">C</text>
<text x="411.7" y="179.6">C</text>
<text x="2.7" y="229.6">B</text>
<text x="412.7" y="229.6">B</text>
<text x="2" y="278.9">A</text>
<text x="412" y="278.9">A</text>
<text x="27.8" y="295">8</text>
<text x="82.8" y="295">7</text>
<text x="132.8" y="295">6</text>
<text x="182.8" y="295">5</text>
<text x="232.8" y="295">4</text>
<text x="282.8" y="295">3</text>
<text x="332.8" y="295">2</text>
<text x="387.8" y="295">1</text>
</g>
<text font-size="7.1" x="363" y="278.8">1</text>
<g font-size="6.3">
<text x="348.6" y="259.6">Wooden Gearbox</text>
<text x="354.6" y="265.9">Intial Design</text>
<text x="290.4" y="279.2">Maple Wood</text>
</g>
<g font-size="4.9">
<text x="331.3" y="244.8">Designed By : Zyad Mohammed Belal</text>
<text x="330.1" y="253.6">TITLE:</text>
<text x="330" y="274.2">DWG NO.</text>
</g>
<g font-size="4.6">
<text x="30.2" y="14.1">ITEM NO.</text>
<text x="109.7" y="14.1">PART NUMBER</text>
<text x="201.1" y="14.1">QTY.</text>
<text x="39.1" y="20.5">1</text>
<text x="71.2" y="20.5">Gearbox Base</text>
<text x="205.2" y="20.5">1</text>
<text x="39.1" y="26.8">2</text>
<text x="71.2" y="26.8">Side Walls SML</text>
<text x="205.2" y="26.8">4</text>
<text x="39.1" y="32.7">3</text>
<text x="71.2" y="32.7">Side Walls LNG</text>
<text x="39.1" y="38.6">4</text>
<text x="71.2" y="38.6">Locking Clasp</text>
<text x="205.2" y="38.6">1</text>
<text x="39.1" y="45.4">5</text>
<text x="71.2" y="45.4">Top Cover</text>
<text x="205.2" y="45.4">1</text>
<text x="39.1" y="52.1">6</text>
<text x="71.2" y="52.1">Hinge 63x62 mm</text>
<text x="205.2" y="52.1">1</text>
<text x="39.1" y="58.8">7</text>
<text x="71.2" y="58.8">B18.6.7M - M4 x 0.7 x 16 Slotted PHMS --16N</text>
<text x="205.2" y="58.8">2</text>
<text x="252.7" y="54.8">2</text>
<text x="353.2" y="54.8">5</text>
<text x="39.1" y="64.7">8</text>
<text x="71.2" y="64.7">B18.6.7M - M4 x 0.7 x 5 Slotted PHMS --5N</text>
<text x="205.2" y="64.7">2</text>
<text x="39.1" y="70.6">9</text>
<text x="71.2" y="70.6">B18.2.4.2M - Hex nut, Style 2, M4 x 0.7 --D-N</text>
<text x="205.2" y="70.6">2</text>
<text x="71.2" y="77.5">B18.6.7M - M6 x 1.0 x 16 Type I Cross Recessed FHMS --</text>
<text x="37.9" y="79.6">10</text>
<text x="71.2" y="81.7">16N</text>
<text x="205.2" y="79.6">4</text>
<text x="252.7" y="85.1">3</text>
<text x="396.6" y="124.7">4</text>
<text x="396.6" y="151.8">8</text>
<text x="298" y="174.3">1</text>
</g>
<g font-size="4.2">
<text x="205.2" y="32.8">4</text>
<text x="63.6" y="145">B</text>
<text x="23.4" y="164.3">10.00</text>
<text x="31.7" y="228.7">30.00</text>
<text x="64.2" y="239.5">B</text>
<text x="383.4" y="236.1">REVISION 1</text>
<text x="176.1" y="249.6">SECTION B-B</text>
<text x="177.4" y="253.8">SCALE 1 : 4</text>
</g>
<g font-size="4.2" fill="#808080">
<text x="222.6" y="111.1">TRUE R5.00</text>
<text x="182.1" y="141.1">420.00</text>
<text x="149.1" y="179">R11.00</text>
<text x="188.9" y="179.1">R4.00</text>
<text x="81.7" y="191">62.00</text>
<text x="181.5" y="210.3">400.00</text>
<text x="182.1" y="239.4">470.00</text>
<text x="56.5" y="248.4">63.00</text>
<text x="56.5" y="254.4">90.00</text>
<text x="54.4" y="260.4">120.00</text>
</g>
<text font-size="4.2" fill="#808000" x="117.9" y="171.5">150.00</text>
<text font-size="3.9" x="400.9" y="275.5">A3</text>
<text font-size="3.5" x="285.6" y="273.1">Material:</text>
<text font-size="3.2" x="330.1" y="286">SCALE: 1 : 4</text>
<text font-size="2.8" x="295.7" y="285.5">2443.43 grams</text>
<text font-size="2.2" x="285.6" y="285.5">WEIGHT:</text>
<text font-size="2" x="374.5" y="285.6">SHEET 1 OF 1</text>
</svg>
